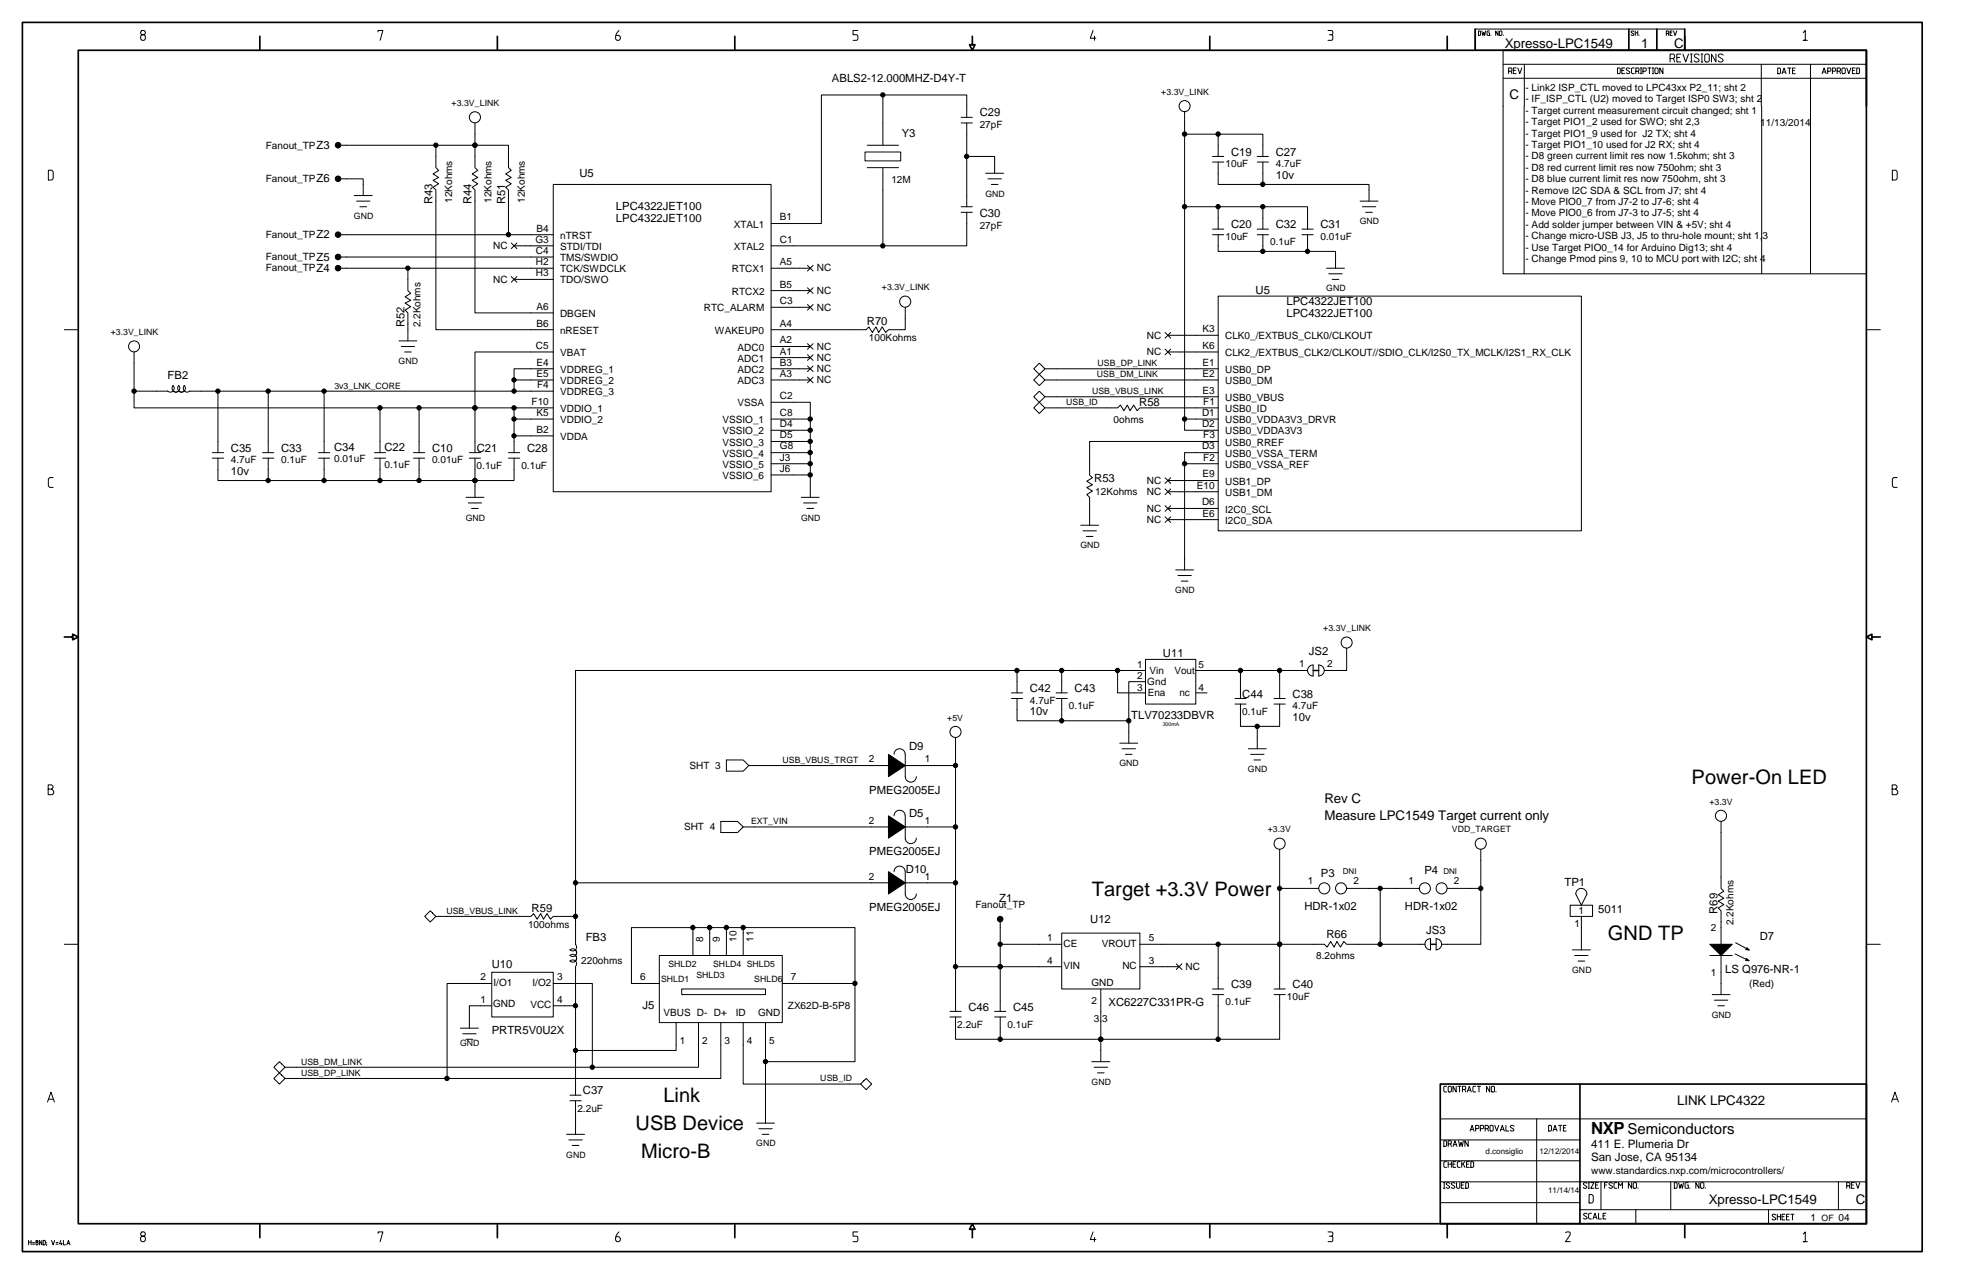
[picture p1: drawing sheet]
<svg xmlns="http://www.w3.org/2000/svg" width="432mm" height="279mm" viewBox="0 0 432 279" stroke-linecap="round" stroke-linejoin="round" font-family="sans-serif">
<g fill="none" stroke="#000" stroke-width=".22">
<path d="M31.1 6.7l-.3 .3v.3l.3 .3h.5l.3 .3v.6l-.3 .3h-.5l-.3-.3v-.6l.3-.3h.5l.3-.3v-.3l-.3-.3zM82.9 7v-.3h1.1l-.6 2.1M135.7 6.7a2.04 2.04 0 0 0-.7 1.8l.3 .3h.4l.3-.3v-.4l-.3-.3h-.6M188.1 6.7h-1v.9h.7l.3 .3-.1 .8-.9 .1M239.7 6.7l-.6 1.7h1.2M240 7.9v.9M291.2 6.7h.8a.55 .55 0 0 1 .2 .8l-.2 .1M291.5 7.6l.7 .1 .1 .8-.3 .3h-.8M324.2 6.8l.5 .1-.1 .9h-.4zM325 6.8l.2 1 .2-.7 .2 .7 .2-1M326.6 6.8h-.4l-.1 .1 .1 .9h.4v-.6h-.1M326.9 7.7v.1"/>
<path d="M328.5 6.8v1l-.5-1v1M329 6.8l.4 .1-.2 .9-.4-.2zM329.6 11v49h79.7M329.6 17.2h79.7M329.6 14.1h79.7M329.7 7.7v.1M330.8 15.6h.6l.2-.1v-.4l-.2-.2h-.6v1.3M331.4 15.6l.2 .6M331.9 15.5h.4M332.5 14.9h-.6v1.3h.6M332.8 14.9l.5 1.3 .4-1.3M334.3 14.1l-.1 45.9"/>
<path d="M354.7 14.9h.5l.1 .2v.9l-.1 .2h-.5zM355.7 15.5h.4M356.3 14.9h-.6v1.3h.6M357.4 15.1l-.5-.2-.3 .3 .7 .5v.3l-.4 .2-.3-.2M358.3 6.9l-.2-.1-.3 .1v.2l.5 .5-.2 .2-.4-.2M358.4 14.9h-.5l-.1 .2v.9l.1 .2h.5M358.6 7.2h.6M358.6 6.8v1M358.7 15.6h.6l.1-.1v-.4l-.1-.2h-.6v1.3M359.2 6.8v1M359.3 15.6l.1 .6M359.4 7.7v.1"/>
<path d="M359.7 16.2h.3M359.7 14.9h.3M359.9 14.9v1.3M360.3 15.6h.5l.2-.1v-.4l-.2-.2h-.5v1.3M361.4 14.9h.7M361.7 14.9v1.3M362.4 16.2h.2M362.4 14.9h.2M362.5 14.9v1.3M363.1 14.9h.4l.1 .2v.9l-.1 .2h-.4l-.2-.2v-.9zM364.7 14.9v1.3l-.7-1.3v1.3M365.4 7.3h.4v-.5h-.4v1"/>
<path d="M365.8 7.3l.2 .5M366.2 12.8h.8l.2-.2v-.5l-.2-.2h-.8v1.7M366.2 7.2h.4M366.7 6.8h-.5v1h.5M367 12.8l.2 .8M367 6.8l.3 1 .4-1M367.7 12.6h.6M368.6 11.9h-.9v1.7h.9M369.1 11.9l.6 1.7 .6-1.7M369.5 6.4h-46v4.6h46M370.7 13.6h.4M370.7 11.9h.4"/>
<path d="M370.9 11.9v1.7M372.6 12.1a.62 .62 0 0 0-1.1 .1l.1 .3 .9 .5v.5a.7 .7 0 0 1-1-.2M373 13.6h.4M373 11.9h.4M373.2 11.9v1.7M374.1 11.9h.5l.2 .2v1.2l-.2 .3h-.5l-.3-.3v-1.2zM376.3 11.9v1.7l-1-1.7v1.7M377.9 12.1a.62 .62 0 0 0-1.1 .1l1 .8 .1 .2-.1 .3a.68 .68 0 0 1-1-.2M386.2 14.1v9.2M389.8 14.9h.5l.2 .2v.9l-.2 .2h-.5zM390.8 16.2l.4-1.3 .5 1.3M391 15.8h.5"/>
<path d="M392 14.9h.7M392.4 14.9v1.3M393.1 15.5h.4M393.7 14.9h-.6v1.3h.6M395.5 7.2l.4-.5v2.1h-.4h.9M397 14.1v45.9M399.6 16.2l.4-1.3 .5 1.3M399.8 15.8h.5M400.8 15.6h.5l.2-.1v-.4l-.2-.2h-.5v1.3M401.8 15.6h.6l.1-.1v-.4l-.1-.2h-.6v1.3M402.9 15.6h.5l.2-.1v-.4l-.2-.2h-.5v1.3M403.4 15.6l.2 .6"/>
<path d="M404.1 14.9h.4l.2 .2v.9l-.2 .2h-.4l-.2-.2v-.9zM405 14.9l.4 1.3 .5-1.3M406.2 15.5h.5M406.8 14.9h-.6v1.3h.6M407.2 14.9h.4l.2 .2v.9l-.2 .2h-.4zM10.6 37.3h.8l.3 .4v1.5l-.3 .3h-.8zM74.8 31.9h36.7v4.9l.6 .6-1.2 .7 1.2 .8-1.2 .6 1.2 .8-1.2 .8 .6 .6v9.8M74.8 39.2h4.9v3.7M95.6 31.9v4.9l.6 .6-1.2 .7 1.2 .8-1.2 .6 1.2 .8-1.2 .8 .6 .6v30.6h25.7M104.2 27v9.8l.6 .6-1.3 .7 1.3 .8-1.3 .6 1.3 .8-1.3 .8 .7 .6v26.9h17.1M189.7 33.3h7.8v2h-7.8zM190.2 31.9h6.8"/>
<path d="M190.2 36.8h6.8M193.6 20.8v11.1M193.6 36.8v17.1M210.8 27h2.4M210.8 25.7h2.4M212 34.3h6.1v3.7M212 25.7v-4.9h-31.9v28.2h-11M212 27v18.3M216.2 38h3.9M216.7 39.2h2.9M259.8 29.4h17.1v4.9M259.8 24.5v69.9h7.3"/>
<path d="M265.9 35.5h2.5M265.9 34.3h2.5M267.1 35.5v4.9h33.1v3.7M267.1 29.4v4.9M275.7 35.5h2.5M275.7 34.3h2.5M276.9 35.5v4.9M386.3 23.3v36.7M415 37.3h.8l.3 .4v1.5l-.3 .3h-.8zM74.8 58.8h46.5M74.8 56.4h46.5M74.8 51.5h46.5"/>
<path d="M77.7 42.9h3.9M78.2 44.1h2.9M78.9 45.3h1.5M89.5 58.8v4.9l.6 .6-1.3 .8 1.3 .8-1.3 .6 1.3 .7-1.3 .8 .7 .6v6.2M112.1 53.3l1.2 1.2M112.7 53.9h8.6M113.3 53.3l-1.2 1.2M121.3 40.4h47.8v67.4h-47.8zM177.1 58.2l1.2 1.2M177.7 58.8h-8.6M178.3 58.2l-1.2 1.2M210.8 46.6h2.4"/>
<path d="M210.8 45.3h2.4M212 46.6v7.3h-42.9M217.4 40.4h1.5M259.8 45.3h26.9v4.9M265.9 51.5h2.5M265.9 50.2h2.5M267.1 51.5v3.6h25.8v3.7M267.1 45.3v4.9M275.7 51.5h2.5M275.7 50.2h2.5M276.9 45.3v4.9M276.9 51.5v3.6"/>
<path d="M285.5 51.5h2.5M285.5 50.2h2.5M286.7 51.5v3.6M290.9 58.8h3.9M298.3 44.1h3.9M298.8 45.3h2.9M299.5 46.6h1.5M14.1 72.3h3.1M29.4 77.2v12.3h91.9M87.5 74.8h3.9M88 76h2.9M88.7 77.2h1.5"/>
<path d="M112.1 60.7l1.2 1.2M112.7 61.3h8.6M113.3 60.7l-1.2 1.2M121.3 77.2h-17.1v22.1M169.1 76h8.6M177.1 77.8l1.2 1.2M177.1 75.4l1.2 1.2M177.1 66.8l1.2 1.2M177.1 63.1l1.2 1.2M177.7 78.4h-8.6M177.7 67.4h-8.6M177.7 63.7h-8.6"/>
<path d="M178.3 77.8l-1.2 1.2M178.3 75.4l-1.2 1.2M178.3 66.8l-1.2 1.2M178.3 63.1l-1.2 1.2M198.5 67.4v4.9h-3.7l-.6 .6-.7-1.2-.8 1.2-.6-1.2-.8 1.2-.8-1.2-.6 .6h-20.8M255.5 72.9l1.2 1.2M255.5 76.6l1.2 1.2M256.1 73.5h11M256.1 77.2h11M256.7 72.9l-1.2 1.2M256.7 76.6l-1.2 1.2M267.1 64.9h79.7v51.5h-79.7z"/>
<path d="M291.4 60h2.9M292.1 61.3h1.5M409.3 72.3h3M29.4 85.8h7.4M38 84.5a.85 .85 0 0 1 0 1.3 .85 .85 0 0 1-1.3-.1M38 84.5a.85 .85 0 0 0 0 1.2 .85 .85 0 0 0 1.2 0 .86 .86 0 0 0 1.2 .1 .86 .86 0 0 0 0-1.3 .86 .86 0 0 0 0 1.2 .86 .86 0 0 0 1.2 0M38 85.7a.85 .85 0 0 0 1.2 .1 .85 .85 0 0 0 0-1.3 .86 .86 0 0 0 0 1.2 .86 .86 0 0 0 1.2 0M41.7 85.8h79.6M46.6 99.3h2.4M47.8 85.8v13.5M57.6 99.3h2.4M58.8 85.8v13.5"/>
<path d="M69.9 99.3h2.4M71.1 85.8v13.5M82.1 99.3h2.5M83.3 89.5v9.8M90.7 99.3h2.4M91.9 89.5v9.8M102.9 99.3h2.5M111.5 99.3h2.5M112.7 89.5v9.8M112.7 91.9h8.6M112.7 83.3h8.6M112.7 95.6h8.6"/>
<path d="M121.3 80.9h-8.6v4.9M169.1 88.2h8.6v20.9M169.1 99.3h8.6M169.1 96.8h8.6M169.1 94.4h8.6M177.1 82.7l1.2 1.2M177.1 80.3l1.2 1.2M177.7 83.3h-8.6M177.7 80.9h-8.6M177.7 91.9h-8.6M178.3 82.7l-1.2 1.2M178.3 80.3l-1.2 1.2"/>
<path d="M226.7 80.9l1.2-1.2 1.3 1.2-1.3 1.2zM226.7 83.3l1.2-1.2 1.3 1.2-1.3 1.3zM226.7 87l1.2-1.2 1.3 1.2-1.3 1.2zM226.7 89.5l1.2-1.3 1.3 1.3-1.3 1.2zM229.2 89.5h15.9l.6-.7 .8 1.3 .7-1.3 .6 1.3 .8-1.3 .8 1.3 .6-.6h17.1M229.2 83.3h37.9M229.2 80.9h37.9M229.2 87h37.9M267.1 96.8h-28.1v7.4l.6 .6-1.3 .7 1.3 .8-1.3 .6 1.3 .8-1.3 .8 .7 .6v6.1M267.1 99.3h-7.3v25.7M267.1 91.9h-7.3M11.7 104.7h-.8l-.3 .4v1.5l.3 .3h.8"/>
<path d="M46.6 100.5h2.4M47.8 100.5v4.9h64.9v-4.9M57.6 100.5h2.4M58.8 100.5v4.9M69.8 100.5h2.5M71.1 100.5v4.9M82.1 100.5h2.5M83.3 100.5v4.9M90.7 100.5h2.4M91.9 100.5v4.9M102.2 109.1h3.9M102.7 110.3h2.9"/>
<path d="M102.9 100.5h2.5M103.4 111.5h1.5M104.2 100.5v8.6M111.5 100.5h2.5M169.1 104.2h8.6M169.1 101.7h8.6M175.7 109.1h3.9M176.2 110.3h3M177 111.5h1.4M237 115.2h3.9M237.5 116.4h2.9M238.2 117.6h1.5"/>
<path d="M255.5 110.9l1.2 1.2M255.5 113.3l1.2 1.3M255.5 104.8l1.2 1.2M255.5 107.2l1.2 1.3M256.1 111.5h11M256.1 114h11M256.7 110.9l-1.2 1.2M256.7 113.3l-1.2 1.3M256.7 104.8l-1.2 1.2M256.7 107.2l-1.2 1.3M259.8 101.7h7.3M267.1 105.4h-11"/>
<path d="M267.1 107.8h-11M416.1 104.7h-.8l-.3 .4v1.5l.3 .3h.8M257.8 125h3.9M258.3 126.2h3M259.1 127.4h1.4M221.8 153.2h2.5M221.8 152h2.5M223 153.2v4.9h24.5M223 147v5M231.6 153.2h2.5M231.6 152h2.5M232.8 147v5"/>
<path d="M232.8 153.2v4.9M245.1 147v5h6.1M251.2 144.6h11v9.8h-11zM251.2 147h-125v60.1a.86 .86 0 0 1 0 1.2 .86 .86 0 0 1-1.2 0M251.2 149.5h-3.7v13.5M262.2 147h24.5M262.2 152h2.5M270.8 154.4h2.5M270.8 153.2h2.5M272 154.4v4.9h8.6v-4.9M272 147v6.2M275.7 159.3v4.9"/>
<path d="M279.4 154.4h2.5M279.4 153.2h2.5M280.6 147v6.2M288 145.8a1.21 1.21 0 0 0-1.3 1.2 1.21 1.21 0 0 0 1.3 1.3M288 145.8v2.5M289.2 145.8a1.21 1.21 0 0 1 1.2 1.2 1.21 1.21 0 0 1-1.2 1.3zM295.3 142.2v4.8h-4.9M10.6 173.1h.7l.3-.4v-.3l-.3-.3h-.7v2.2h.9l.3-.3v-.5l-.5-.4M159.3 166.7h3.7l1.2 1.2-1.2 1.2h-3.7zM164.2 167.9h31.9M196.1 178.9a1.22 1.22 0 0 1 1.2-1.2 1.22 1.22 0 0 1 1.2 1.2M196.1 165.4a1.22 1.22 0 0 1 1.2-1.2 1.22 1.22 0 0 1 1.2 1.2"/>
<path d="M198.5 165.4v4.9a1.22 1.22 0 0 0 1.2 1.2 1.22 1.22 0 0 0 1.3-1.2M198.5 167.9h11M198.5 178.9v4.9M209.5 161.8v60M245.6 163h3.9M246.1 164.2h2.9M246.8 165.4h1.5M273.7 164.2h4M274.3 165.4h2.9M275 166.7h1.5M415 173.1h.7l.3-.4v-.3l-.3-.3h-.7v2.2h.9l.3-.3v-.5l-.5-.4M126.2 193.6h69.9"/>
<path d="M158.1 180.1h3.7l1.2 1.3-1.2 1.2h-3.7zM163 181.4h33.1M196.1 191.2a1.22 1.22 0 0 1 1.2-1.3 1.22 1.22 0 0 1 1.2 1.3v4.9a1.22 1.22 0 0 0 1.2 1.2 1.22 1.22 0 0 0 1.3-1.3M198.5 183.8a1.22 1.22 0 0 0 1.2 1.2 1.22 1.22 0 0 0 1.3-1.2M198.5 181.4h11M198.5 193.6h11M280.6 194.8h8.6M280.6 186.3v30.6M295.3 194.8h16M302.7 194.8v12.3M324.7 194.8v12.3h-8.5M324.7 186.3v8.5h-7.3"/>
<path d="M344.3 198.5h5v2.5h-5zM346.1 195.1a1.23 1.23 0 0 1 1.9 .9l-1.2 2.5-1.2-2.5v-.3zM377.4 180.1v14.7l.6 .7-1.2 .7 1.2 .8-1.2 .6 1.2 .8-1.2 .7 .6 .6v7.4M14.1 207.1h3.1M93.1 201l1.3-1.3 1.2 1.3-1.2 1.2zM95.6 201h20.8l.6-.6 .8 1.2 .8-1.2 .6 1.2 .8-1.2 .7 1.2 .6-.6h4.9M107.8 213.2h13.5v9.8h-13.5zM107.8 215.7h-9.8v20.8M121.3 215.7h8.6v18.4M125 208.3a.85 .85 0 0 1 1.2 0 .85 .85 0 0 1 0 1.2 .86 .86 0 0 1 0 1.2 .86 .86 0 0 1-1.2 .1 .85 .85 0 0 1 1.2 0 .85 .85 0 0 1 0 1.2M126.2 208.3a.85 .85 0 0 1 0 1.2 .85 .85 0 0 1-1.2 0 .86 .86 0 0 1 1.2 0 .86 .86 0 0 1 0 1.3M126.2 212v18.4h22.1v-6.1"/>
<path d="M144.6 209.6h27v14.7h-27zM144.6 215.7h-6.1v-12.3h49v29.4h-19.6M149.5 216.9h18.4v1.2h-18.4zM152 203.4v6.2M155.6 203.4v6.2M159.3 203.4v6.2M163 203.4v6.2M187.5 215.7h-15.9M219.4 207.1h13.4M219.4 202.2v19.6M232.8 204.6h17.2v12.3h-17.2zM232.8 212h-23.2"/>
<path d="M241.4 216.9v15.9M250 207.1h40.4l.6 .6 .8-1.2 .8 1.2 .6-1.2 .8 1.2 .7-1.2 .6 .6h17.2M250 212h8.6M258 211.4l1.2 1.2M259.2 211.4l-1.2 1.2M265.9 218.1h2.5M265.9 216.9h2.5M267.1 207.1v9.8M267.1 218.1v9.8M279.4 218.1h2.5M279.4 216.9h2.5M280.6 218.1v9.8h-71.1v-4.9"/>
<path d="M313.7 208.3a1.22 1.22 0 0 1-1.2-1.2 1.22 1.22 0 0 1 1.2-1.2v2.4M314.9 208.3a1.22 1.22 0 0 0 1.2-1.2 1.22 1.22 0 0 0-1.2-1.2v2.4M344.8 208.3h4M345.3 209.5h3M346.1 210.8h1.4M346.8 201v7.3M375 209.5h4.9M375.5 218.1h3.9M376 219.4h2.9M377.4 209.5v8.6M380.5 209.2l3 1.5M380.6 206.8l3 1.5h-.8l.3-.5 .5 .5"/>
<path d="M383 210.2l.6 .5h-.8zM383.1 208l.2 .2h-.3zM383.2 210.6h-.2l.1-.2 .2 .2M409.3 207.1h3M60 234.1l1.3-1.3 1.2 1.3-1.2 1.2zM60 236.5l1.3-1.2 1.2 1.2-1.2 1.2zM101 225.5h3.9M101.5 226.7h2.9M102.2 227.9h1.5M107.8 220.6h-4.9v4.9M121.3 220.6h4.9M126.2 230.4v9.8"/>
<path d="M153.2 224.3v9.8h-90.7M158.1 224.3v12.2h-95.6M163 224.3v13.4h25.7M167.9 224.3v22M189.4 237l.5-.5 1.3 1.2-1.3 1.3-1.2-1.3zM208.3 223h2.5M208.3 221.8h2.5M218.1 223h2.5M218.1 221.8h2.5M219.4 223v4.9M239.4 232.8h4M239.9 234.1h3"/>
<path d="M240.7 235.3h1.4M317.2 238.2h-.4l-.2 .2v.9l.2 .2h.4M317.8 238.2h.3l.2 .2v.9l-.2 .2h-.3l-.2-.2v-.9zM319.3 238.2v1.3l-.7-1.3v1.3M319.7 238.2h.7M320.1 238.2v1.3M320.7 238.9h.5l.2-.1v-.4l-.2-.2h-.5v1.3M321.2 238.9l.2 .6M321.8 239.5l.4-1.3 .4 1.3M321.9 239.1h.6M323.6 238.2h-.4l-.2 .2v.9l.2 .2h.4M324 238.2h.7"/>
<path d="M324.3 238.2v1.3M326.7 238.2v1.3l-.7-1.3v1.3M327.2 238.2h.4l.1 .2v.9l-.1 .2h-.4l-.2-.2v-.9zM328.1 239.4v.1M376.7 220.6h1.5M10.4 241.7l.8-2.2 .7 2.2M10.7 241.1h.9M124.2 248.8h4M124.8 250h2.9M125 240.2h2.4M125 241.4h2.4M125.5 251.2h1.5"/>
<path d="M126.2 241.4v7.4M165.9 246.3h3.9M166.4 247.5h3M167.2 248.8h1.4M315.8 245.4h93.5M315.8 254.6h30.7M315.8 250h30.7M315.8 259.2h93.5M316.6 259.4h.3M316.6 250.2h.5l.1 .1v.9l-.1 .2h-.5zM316.7 259.4v1.2M317.2 254.8h-.4l-.2 .1v.9l.2 .2h.4"/>
<path d="M317.6 255.3h.7M317.6 250.9h.5l.2-.2v-.4l-.2-.1h-.5v1.2M317.6 254.8v1.2M317.9 259.5l-.5-.1-.3 .2 .7 .6v.3l-.4 .1-.3-.2M318.1 250.9l.2 .5M318.3 254.8v1.2M318.6 255.3h.5M318.6 251.4l.5-1.2 .4 1.2M318.8 251h.5M319.1 259.5l-.6-.1-.2 .2 .7 .6v.3l-.5 .1-.2-.2M319.2 254.8h-.6v1.2h.6M319.4 259.4v1l.2 .2h.4l.1-.2v-1"/>
<path d="M319.8 250.2l.3 1.2 .3-.9 .3 .9 .2-1.2M320.2 254.8h-.4l-.2 .1v.9l.2 .2h.4M320.5 259.9h.4M320.5 254.8v1.2M320.8 255.2l.4 .8M321.1 259.4h-.6v1.2h.6M321.2 254.8l-.7 .7M321.4 259.4h.5l.1 .1v.9l-.1 .2h-.5zM321.6 255.3h.4M322 250.2v1.2l-.8-1.2v1.2M322.2 254.8h-.6v1.2h.6M322.4 248.1l.4-1.3 .5 1.3"/>
<path d="M322.6 254.8h.4l.2 .1v.9l-.2 .2h-.4zM322.6 247.7h.5M323.6 247.5h.5l.2-.1v-.4l-.2-.2h-.5v1.3M324.6 247.5h.6l.2-.1v-.4l-.2-.2h-.6v1.3M325.7 247.5h.5l.2-.1v-.4l-.2-.2h-.5v1.3M326.2 247.5l.2 .6M326.9 246.8h.4l.1 .2v.9l-.1 .2h-.4l-.2-.2v-.9zM327.8 246.8l.4 1.3 .5-1.3M329 248.1l.5-1.3 .4 1.3M329.2 247.7h.5M330.2 246.8v1.3h.7M332 247l-.3-.2-.4 .1v.3l.7 .6-.3 .3-.5-.2"/>
<path d="M337 245.4v23M339.6 246.8h.5l.1 .2v.9l-.1 .2h-.5zM340.6 248.1l.4-1.3 .5 1.3M340.7 247.7h.6M341.8 246.8h.7M342.2 246.8v1.3M342.9 247.4h.4M343.5 246.8h-.6v1.3h.6M348 259.5l-.3-.1-.4 .1v.3l.7 .5-.3 .3-.5-.2M348.3 259.4h.3M348.4 259.4v1.2M348.8 259.4h.8l-.8 1.2h.8"/>
<path d="M349.9 259.9h.5M350.5 259.4h-.6v1.2h.6M351.1 259.2v6.1M351.9 259.9h.4M352.5 259.4h-.6v1.2M353.6 259.5l-.5-.1-.3 .2 .8 .7a.45 .45 0 0 1-.3 .3 .45 .45 0 0 1-.5-.2M354.6 259.4h-.5l-.2 .1v.9l.2 .2h.5M357.8 259.4v1.2l-.7-1.2v1.2M358.3 259.4h.4l.2 .1v.9l-.2 .2h-.4l-.1-.2v-.9zM366.4 259.2v6.1M367.2 259.4h.4l.2 .1v.9l-.2 .2h-.4zM368.1 259.4l.3 1.2 .3-.9 .3 .9 .2-1.2"/>
<path d="M370.2 259.4h-.5l-.2 .1v.9l.2 .2h.5v-.7h-.2M372.6 259.4v1.2l-.7-1.2v1.2M373.1 259.4h.4l.2 .1v.9l-.2 .2h-.4l-.2-.2v-.9zM403.2 259.2v6.1M406 259.9h.4M406.6 259.4h-.6v1.2h.6M407 259.4l.4 1.2 .5-1.2M414.8 241.7l.8-2.2 .7 2.2M415.1 241.1h.9M6.3 272v1M6.3 272.4h.5M6.8 272v1"/>
<path d="M7.1 272.9h.5M7.1 272.5h.5M8 272l-.1 .3 .4 .3-.1 .4h-.2l-.1-.4 .3-.2 .1-.2zM9.2 272v1l-.5-1v1M9.5 272l.4 .2-.1 .8h-.3zM10.2 272.9v.2M10.2 272.5v.1M11.3 272l.3 1 .4-1M12.3 272.9h.4M12.3 272.5h.4M13.3 272l-.2 .8h.5M13.5 272.6v.4"/>
<path d="M13.9 272v1h.5M14.6 273l.4-1 .3 1M14.8 272.7h.4M31.1 270.2l-.3 .3v.3l.3 .3h.5l.3 .3v.6l-.3 .3h-.5l-.3-.3v-.6l.3-.3h.5l.3-.3v-.3l-.3-.3zM82.9 270.5v-.3h1.1l-.6 2.1M135.7 270.2a2.03 2.03 0 0 0-.7 1.8l.3 .3h.4l.3-.3v-.4l-.3-.4h-.6M188.1 270.2h-1v.9h.7l.3 .3-.1 .8-.9 .1M239.7 270.2l-.6 1.6h1.2M240 271.4v.9M291.2 270.2h.8a.5 .5 0 0 1 .3 .4 .5 .5 0 0 1-.3 .5M291.5 271.1l.7 .1 .1 .8-.3 .3h-.8M315.8 263.8h30.7"/>
<path d="M316.6 260.6h.3M343.3 270.3l.8-.1 .2 .1 .1 .2v.3l-1.1 1.5h1.1M346.5 265.3h62.8M348.1 266.3l-.1-.1a.43 .43 0 0 0-.7 .2l.8 .7a.45 .45 0 0 1-.8 0M348.3 260.6h.3M348.5 262h.6l.3 .3v1.2l-.3 .3h-.6zM349 266.1h-.4l-.2 .2v.8l.2 .2h.4M349.3 267.3l.5-1.2 .4 1.2M349.5 267h.6M350.6 266.1v1.2h.6M351.6 266.6h.4M352.2 266.1h-.6v1.2h.6"/>
<path d="M354.9 260.6v-1.2l.5 .7 .4-.7v1.2M358.7 265.3v3.1M359.2 260.5v.1M370.6 260.5v.1M374 260.5v.1M387.8 265.3v3.1M389.4 266.5l-.5-.2-.3 .3 .7 .5v.3a.47 .47 0 0 1-.7-.1M389.8 266.3v1.2M389.8 266.8h.7M390.5 266.3v1.2M390.8 266.8h.4M391.4 266.3h-.6v1.2h.6"/>
<path d="M391.8 266.8h.4M392.4 266.3h-.6v1.2h.6M392.7 266.3h.7M393.1 266.3v1.2M395.5 270.6l.4-.4v2.1h-.4h.9M405 260.1h.5l.2-.2v-.4l-.2-.1h-.5v1.2M405.5 260.1l.2 .5"/>
<circle cx="104.1" cy="25.7" r="1.22"/>
<circle cx="259.8" cy="23.3" r="1.21"/>
<circle cx="29.4" cy="76" r="1.21"/>
<circle cx="198.5" cy="66.2" r="1.22"/>
<circle cx="295.3" cy="140.9" r="1.21"/>
<circle cx="209.5" cy="160.5" r="1.22"/>
<circle cx="377.4" cy="178.9" r="1.22"/>
<circle cx="280.6" cy="185" r="1.22"/>
<circle cx="290.4" cy="194.8" r="1.22"/>
<circle cx="294.1" cy="194.8" r="1.21"/>
<circle cx="312.5" cy="194.8" r="1.22"/>
<circle cx="316.1" cy="194.8" r="1.21"/>
<circle cx="324.7" cy="185" r="1.22"/>
</g>
<g fill="#000" stroke="#000" stroke-width=".22">
<path d="M194.8 178.9l3.7 2.5-3.7 2.4z" fill-rule="evenodd"/>
<path d="M194.8 165.4l3.7 2.5-3.7 2.4z" fill-rule="evenodd"/>
<path d="M194.8 191.2l3.7 2.4-3.7 2.5z" fill-rule="evenodd"/>
<path d="M375 207.1h4.9l-2.5 2.4z" fill-rule="evenodd"/>
<circle cx="74.1" cy="39.2" r=".61"/>
<circle cx="74.1" cy="31.8" r=".61"/>
<circle cx="95.6" cy="31.8" r=".48"/>
<circle cx="104.2" cy="31.8" r=".48"/>
<circle cx="193.6" cy="20.8" r=".48"/>
<circle cx="212" cy="34.3" r=".48"/>
<circle cx="259.8" cy="29.4" r=".49"/>
<circle cx="267.1" cy="29.4" r=".48"/>
<circle cx="74.1" cy="56.4" r=".61"/>
<circle cx="74.1" cy="51.5" r=".61"/>
<circle cx="74.1" cy="58.8" r=".61"/>
<circle cx="89.4" cy="58.8" r=".48"/>
<circle cx="111.5" cy="51.5" r=".49"/>
<circle cx="193.6" cy="53.9" r=".48"/>
<circle cx="259.8" cy="45.3" r=".48"/>
<circle cx="267.1" cy="45.3" r=".48"/>
<circle cx="276.9" cy="40.4" r=".48"/>
<circle cx="276.9" cy="45.3" r=".48"/>
<circle cx="276.9" cy="55.1" r=".48"/>
<circle cx="286.7" cy="55.1" r=".48"/>
<circle cx="29.4" cy="85.8" r=".48"/>
<circle cx="47.8" cy="85.8" r=".48"/>
<circle cx="58.8" cy="85.8" r=".48"/>
<circle cx="71.1" cy="85.8" r=".48"/>
<circle cx="83.3" cy="89.4" r=".48"/>
<circle cx="91.9" cy="89.4" r=".48"/>
<circle cx="104.1" cy="89.4" r=".48"/>
<circle cx="112.7" cy="89.4" r=".48"/>
<circle cx="112.7" cy="91.9" r=".48"/>
<circle cx="112.7" cy="85.8" r=".48"/>
<circle cx="112.7" cy="83.3" r=".48"/>
<circle cx="112.7" cy="95.6" r=".48"/>
<circle cx="177.7" cy="99.2" r=".49"/>
<circle cx="177.7" cy="96.8" r=".48"/>
<circle cx="177.7" cy="94.3" r=".48"/>
<circle cx="177.7" cy="91.9" r=".48"/>
<circle cx="259.8" cy="91.9" r=".48"/>
<circle cx="58.8" cy="105.4" r=".48"/>
<circle cx="71.1" cy="105.4" r=".48"/>
<circle cx="83.3" cy="105.4" r=".48"/>
<circle cx="91.9" cy="105.4" r=".48"/>
<circle cx="104.2" cy="105.4" r=".48"/>
<circle cx="177.7" cy="101.7" r=".48"/>
<circle cx="177.7" cy="104.1" r=".48"/>
<circle cx="259.8" cy="101.7" r=".48"/>
<circle cx="223" cy="147" r=".48"/>
<circle cx="232.8" cy="158.1" r=".48"/>
<circle cx="232.8" cy="147" r=".48"/>
<circle cx="245.1" cy="147" r=".48"/>
<circle cx="247.5" cy="158.1" r=".49"/>
<circle cx="272" cy="147" r=".49"/>
<circle cx="275.7" cy="159.3" r=".48"/>
<circle cx="280.6" cy="147" r=".48"/>
<circle cx="209.5" cy="167.9" r=".48"/>
<circle cx="126.2" cy="193.6" r=".48"/>
<circle cx="209.5" cy="193.6" r=".48"/>
<circle cx="209.5" cy="181.4" r=".48"/>
<circle cx="280.6" cy="194.8" r=".48"/>
<circle cx="302.7" cy="194.8" r=".48"/>
<circle cx="324.7" cy="194.8" r=".48"/>
<circle cx="126.2" cy="201" r=".48"/>
<circle cx="151.9" cy="203.4" r=".48"/>
<circle cx="155.6" cy="203.4" r=".49"/>
<circle cx="159.3" cy="203.4" r=".48"/>
<circle cx="163" cy="203.4" r=".48"/>
<circle cx="187.5" cy="215.7" r=".48"/>
<circle cx="209.5" cy="212" r=".48"/>
<circle cx="219.3" cy="201.6" r=".61"/>
<circle cx="219.3" cy="207.1" r=".48"/>
<circle cx="219.3" cy="212" r=".48"/>
<circle cx="267.1" cy="207.1" r=".48"/>
<circle cx="280.6" cy="207.1" r=".48"/>
<circle cx="302.7" cy="207.1" r=".48"/>
<circle cx="98" cy="236.5" r=".48"/>
<circle cx="126.2" cy="230.4" r=".48"/>
<circle cx="126.2" cy="220.6" r=".48"/>
<circle cx="129.9" cy="234" r=".48"/>
<circle cx="167.9" cy="232.8" r=".48"/>
<circle cx="219.3" cy="227.9" r=".48"/>
<circle cx="241.4" cy="227.9" r=".48"/>
<circle cx="267.1" cy="227.9" r=".48"/>
</g>
<g fill="none" stroke="#000" stroke-width=".37">
<path d="M4.9 4.9h416.6v269.6h-416.6zM17.2 11h392.1v257.4h-392.1zM57 8v3M109.1 8v3M161.1 8v3M213.2 8v1.8h-.6l.6 1.2 .6-1.2h-.6M265.3 8v3M317.4 8v3M323.5 6.4v4.6M329.6 11h79.7v12.3M357.2 6.4v4.6M363.3 6.4v4.6"/>
<path d="M369.5 6.4v4.6M14.1 139.7h1.8v.6l1.3-.6-1.3-.6v.6M410.5 139.7v.6l-1.2-.6 1.2-.6v.6h1.8M315.8 237.7h93.5v30.7h-93.5zM346.5 237.7v30.7M57 268.4v3M109.1 268.4v3M161.1 268.4v3M213.2 269.6h-.6l.6-1.2 .6 1.2h-.6v1.8M265.3 268.4v3M317.4 268.4v3M369.5 268.4v3"/>
</g>
<path d="M288 147h1.2M313.7 207.1h1.2" fill="none" stroke="#000" stroke-width=".32"/>
<g font-size="4.4">
<text x="371" y="171.9">Power-On LED</text>
<text x="239.4" y="196.4">Target +3.3V Power</text>
<text x="352.6" y="206.2">GND TP</text>
<text x="145.5" y="241.7">Link</text>
<text x="139.4" y="247.9">USB Device</text>
<text x="140.6" y="254">Micro-B</text>
</g>
<text font-size="3.7" x="348.9" y="248.7">NXP</text>
<text font-size="3.3" x="356.9" y="248.8">Semiconductors</text>
<g font-size="2.9">
<text x="330" y="10.5">Xpresso-LPC1549</text>
<text x="359.9" y="10.5">1</text>
<text x="367.1" y="10.5">C</text>
<text x="331.1" y="21.8">C</text>
<text x="290.4" y="176.2">Rev C</text>
<text x="290.4" y="179.9">Measure LPC1549 Target current only</text>
<text x="367.8" y="242.4">LINK LPC4322</text>
<text x="374.7" y="264.1">Xpresso-LPC1549</text>
<text x="407" y="264.1">C</text>
</g>
<g font-size="2.5">
<text x="182.5" y="18">ABLS2-12.000MHZ-D4Y-T</text>
<text x="197.8" y="30">Y3</text>
<text x="214.8" y="25.5">C29</text>
<text x="270" y="34.1">C19</text>
<text x="279.8" y="34.1">C27</text>
<text x="127.1" y="38.8">U5</text>
<text x="279.8" y="39.2">10v</text>
<text x="94.8" y="44.8" transform="rotate(-90 94.8 44.8)">R43</text>
<text x="103.4" y="44.8" transform="rotate(-90 103.4 44.8)">R44</text>
<text x="110.8" y="44.8" transform="rotate(-90 110.8 44.8)">R51</text>
<text x="135.1" y="46.1">LPC4322JET100</text>
<text x="214.8" y="47.6">C30</text>
<text x="135.1" y="48.6">LPC4322JET100</text>
<text x="270" y="50.1">C20</text>
<text x="279.8" y="50.1">C32</text>
<text x="289.6" y="50.1">C31</text>
<text x="275.4" y="64.5">U5</text>
<text x="88.7" y="71.8" transform="rotate(-90 88.7 71.8)">R52</text>
<text x="190.1" y="71.3">R70</text>
<text x="282.1" y="69.4">LPC4322JET100</text>
<text x="282.1" y="67">LPC4322JET100</text>
<text x="36.8" y="83.1">FB2</text>
<text x="249.8" y="89">R58</text>
<text x="50.6" y="99.1">C35</text>
<text x="61.7" y="99.1">C33</text>
<text x="73.3" y="98.9">C34</text>
<text x="84.3" y="98.9">C22</text>
<text x="94.7" y="99.1">C10</text>
<text x="104.6" y="99.1">C21</text>
<text x="115.6" y="99.1">C28</text>
<text x="50.6" y="104.1">10v</text>
<text x="240" y="105.8">R53</text>
<text x="287" y="143.7">JS2</text>
<text x="255" y="144.2">U11</text>
<text x="225.9" y="151.8">C42</text>
<text x="235.7" y="151.8">C43</text>
<text x="272.4" y="153">C44</text>
<text x="283.5" y="153">C38</text>
<text x="225.9" y="156.8">10v</text>
<text x="248.1" y="157.6">TLV70233DBVR</text>
<text x="283.5" y="158.1">10v</text>
<text x="199.4" y="164.5">D9</text>
<text x="190.6" y="174.1">PMEG2005EJ</text>
<text x="199.4" y="179.2">D5</text>
<text x="190.6" y="187.6">PMEG2005EJ</text>
<text x="198.7" y="191.5">D10</text>
<text x="312.4" y="191.6">P4</text>
<text x="219.1" y="197.9">Z1</text>
<text x="289.7" y="192.3">P3</text>
<text x="343.1" y="194.2">TP1</text>
<text x="116.6" y="200">R59</text>
<text x="190.6" y="199.8">PMEG2005EJ</text>
<text x="239.1" y="202.5">U12</text>
<text x="286" y="199.6">HDR-1x02</text>
<text x="308.1" y="199.6">HDR-1x02</text>
<text x="350.5" y="200.3">5011</text>
<text x="376.7" y="200.4" transform="rotate(-90 376.7 200.4)">R69</text>
<text x="128.4" y="206.3">FB3</text>
<text x="290.9" y="205.7">R66</text>
<text x="312.8" y="204.9">JS3</text>
<text x="385.9" y="206.1">D7</text>
<text x="107.8" y="212.3">U10</text>
<text x="378.4" y="213.4">LS Q976-NR-1</text>
<text x="140.9" y="221.4">J5</text>
<text x="212.4" y="221.6">C46</text>
<text x="222.2" y="221.6">C45</text>
<text x="243.1" y="220.6">XC6227C331PR-G</text>
<text x="270" y="216.7">C39</text>
<text x="283.5" y="216.7">C40</text>
<text x="107.8" y="226.8">PRTR5V0U2X</text>
<text x="127.8" y="240">C37</text>
<text x="348.9" y="251.8">411 E. Plumeria Dr</text>
<text x="348.9" y="254.7">San Jose, CA 95134</text>
</g>
<g font-size="2.2">
<text x="334.5" y="20">- Link2 ISP_CTL moved to LPC43xx P2_11; sht 2</text>
<text x="334.5" y="22.5">- IF_ISP_CTL (U2) moved to Target ISP0 SW3; sht 2</text>
<text x="214.8" y="28.1">27pF</text>
<text x="334.5" y="25">- Target current measurement circuit changed; sht 1</text>
<text x="334.5" y="27.5">- Target PIO1_2 used for SWO; sht 2,3</text>
<text x="334.5" y="29.9">- Target PIO1_9 used for J2 TX; sht 4</text>
<text x="386" y="27.7">11/13/2014</text>
<text x="58.3" y="32.6">Fanout_TPZ3</text>
<text x="334.5" y="32.4">- Target PIO1_10 used for J2 RX; sht 4</text>
<text x="334.5" y="35">- D8 green current limit res now 1.5kohm; sht 3</text>
<text x="58.3" y="39.9">Fanout_TPZ6</text>
<text x="195.5" y="40.1">12M</text>
<text x="268.8" y="36.7">10uF</text>
<text x="279.8" y="36.7">4.7uF</text>
<text x="334.5" y="37.5">- D8 red current limit res now 750ohm; sht 3</text>
<text x="334.5" y="40">- D8 blue current limit res now 750ohm, sht 3</text>
<text x="99.2" y="44.5" transform="rotate(-90 99.2 44.5)">12Kohms</text>
<text x="107.8" y="44.5" transform="rotate(-90 107.8 44.5)">12Kohms</text>
<text x="115.1" y="44.5" transform="rotate(-90 115.1 44.5)">12Kohms</text>
<text x="334.5" y="42.5">- Remove I2C SDA &amp; SCL from J7; sht 4</text>
<text x="334.5" y="45">- Move PIO0_7 from J7-2 to J7-6; sht 4</text>
<text x="334.5" y="47.5">- Move PIO0_6 from J7-3 to J7-5; sht 4</text>
<text x="58.3" y="52.2">Fanout_TPZ2</text>
<text x="117.4" y="53.2">G3</text>
<text x="117.6" y="50.8">B4</text>
<text x="122.8" y="52.4">nTRST</text>
<text x="160.9" y="49.9">XTAL1</text>
<text x="171" y="53.2">C1</text>
<text x="171" y="48.3">B1</text>
<text x="214.8" y="50.1">27pF</text>
<text x="268.8" y="52.6">10uF</text>
<text x="278.5" y="53.8">0.1uF</text>
<text x="289.6" y="52.6">0.01uF</text>
<text x="334.5" y="50">- Add solder jumper between VIN &amp; +5V; sht 4</text>
<text x="334.5" y="52.4">- Change micro-USB J3, J5 to thru-hole mount; sht 1,3</text>
<text x="58.3" y="59.5">Fanout_TPZ4</text>
<text x="58.3" y="57.1">Fanout_TPZ5</text>
<text x="108.2" y="54.6">NC</text>
<text x="117.5" y="55.7">C4</text>
<text x="117.5" y="58.1">H2</text>
<text x="122.8" y="54.8">STDI/TDI</text>
<text x="122.8" y="57.3">TMS/SWDIO</text>
<text x="122.8" y="59.7">TCK/SWDCLK</text>
<text x="160.5" y="59.7">RTCX1</text>
<text x="160.9" y="54.8">XTAL2</text>
<text x="171" y="58.1">A5</text>
<text x="179.1" y="59.5">NC</text>
<text x="334.5" y="54.9">- Use Target PIO0_14 for Arduino Dig13; sht 4</text>
<text x="334.5" y="57.5">- Change Pmod pins 9, 10 to MCU port with I2C; sht 4</text>
<text x="108.2" y="62">NC</text>
<text x="117.5" y="60.6">H3</text>
<text x="122.8" y="62.2">TDO/SWO</text>
<text x="160.5" y="64.6">RTCX2</text>
<text x="171" y="63.1">B5</text>
<text x="179.1" y="64.5">NC</text>
<text x="92.2" y="71.8" transform="rotate(-90 92.2 71.8)">2.2Kohms</text>
<text x="117.6" y="71.6">B6</text>
<text x="117.6" y="67.9">A6</text>
<text x="122.8" y="69.5">DBGEN</text>
<text x="154.3" y="68.3">RTC_ALARM</text>
<text x="171" y="71.6">A4</text>
<text x="171" y="66.7">C3</text>
<text x="179.1" y="68.1">NC</text>
<text x="117.5" y="76.5">C5</text>
<text x="122.8" y="73.2">nRESET</text>
<text x="156.8" y="73.2">WAKEUP0</text>
<text x="161.8" y="76.9">ADC0</text>
<text x="171" y="77.7">A1</text>
<text x="171" y="75.3">A2</text>
<text x="179.1" y="76.7">NC</text>
<text x="190.5" y="74.9">100Kohms</text>
<text x="251.5" y="74.3">NC</text>
<text x="251.5" y="77.9">NC</text>
<text x="263.7" y="76.5">K6</text>
<text x="263.7" y="72.9">K3</text>
<text x="268.7" y="74.4">CLK0_/EXTBUS_CLK0/CLKOUT</text>
<text x="117.6" y="80.2">E4</text>
<text x="117.6" y="82.7">E5</text>
<text x="122.8" y="81.8">VDDREG_1</text>
<text x="122.8" y="78.1">VBAT</text>
<text x="161.8" y="79.3">ADC1</text>
<text x="161.8" y="81.8">ADC2</text>
<text x="171" y="82.7">A3</text>
<text x="171" y="80.2">B3</text>
<text x="179.1" y="81.6">NC</text>
<text x="179.1" y="79.1">NC</text>
<text x="263.7" y="80.2">E1</text>
<text x="263.7" y="82.7">E2</text>
<text x="268.7" y="78.1">CLK2_/EXTBUS_CLK2/CLKOUT//SDIO_CLK/I2S0_TX_MCLK/I2S1_RX_CLK</text>
<text x="268.7" y="81.8">USB0_DP</text>
<text x="116.6" y="88.8">F10</text>
<text x="117.8" y="85.1">F4</text>
<text x="122.8" y="84.2">VDDREG_2</text>
<text x="122.8" y="86.7">VDDREG_3</text>
<text x="161.7" y="89.1">VSSA</text>
<text x="161.8" y="84.2">ADC3</text>
<text x="171" y="87.5">C2</text>
<text x="179.1" y="84.1">NC</text>
<text x="263.7" y="86.3">E3</text>
<text x="263.9" y="88.8">F1</text>
<text x="268.7" y="84.2">USB0_DM</text>
<text x="268.7" y="87.9">USB0_VBUS</text>
<text x="117.6" y="94.9">B2</text>
<text x="117.6" y="91.2">K5</text>
<text x="122.8" y="90.3">VDDIO_1</text>
<text x="122.8" y="92.8">VDDIO_2</text>
<text x="158.4" y="95.2">VSSIO_2</text>
<text x="158.4" y="92.8">VSSIO_1</text>
<text x="171" y="91.2">C8</text>
<text x="171" y="93.7">D4</text>
<text x="244.2" y="92.8">0ohms</text>
<text x="263.6" y="91.2">D1</text>
<text x="263.6" y="93.7">D2</text>
<text x="268.7" y="92.8">USB0_VDDA3V3_DRVR</text>
<text x="268.7" y="95.3">USB0_VDDA3V3</text>
<text x="268.7" y="90.3">USB0_ID</text>
<text x="50.6" y="101.6">4.7uF</text>
<text x="61.7" y="101.6">0.1uF</text>
<text x="73.3" y="101.3">0.01uF</text>
<text x="94.7" y="101.6">0.01uF</text>
<text x="122.8" y="96.5">VDDA</text>
<text x="158.4" y="97.7">VSSIO_3</text>
<text x="158.4" y="100.2">VSSIO_4</text>
<text x="171" y="96.1">D5</text>
<text x="171" y="98.6">G8</text>
<text x="171" y="101">J3</text>
<text x="263.6" y="98.6">D3</text>
<text x="263.9" y="96.1">F3</text>
<text x="263.9" y="101">F2</text>
<text x="268.7" y="97.7">USB0_RREF</text>
<text x="268.7" y="100.2">USB0_VSSA_TERM</text>
<text x="84.3" y="102.5">0.1uF</text>
<text x="104.5" y="102.8">0.1uF</text>
<text x="114.3" y="102.8">0.1uF</text>
<text x="158.4" y="102.6">VSSIO_5</text>
<text x="158.4" y="105.1">VSSIO_6</text>
<text x="171" y="103.5">J6</text>
<text x="251.5" y="106.1">NC</text>
<text x="262.5" y="107.2">E10</text>
<text x="263.7" y="104.7">E9</text>
<text x="268.7" y="102.6">USB0_VSSA_REF</text>
<text x="268.7" y="106.3">USB1_DP</text>
<text x="240.2" y="108.6">12Kohms</text>
<text x="251.5" y="112.2">NC</text>
<text x="251.5" y="108.6">NC</text>
<text x="263.6" y="110.8">D6</text>
<text x="263.7" y="113.3">E6</text>
<text x="268.7" y="108.7">USB1_DM</text>
<text x="268.7" y="112.4">I2C0_SCL</text>
<text x="251.5" y="114.7">NC</text>
<text x="268.7" y="114.9">I2C0_SDA</text>
<text x="249.4" y="146.5">1</text>
<text x="249.4" y="149">2</text>
<text x="252.1" y="147.8">Vin</text>
<text x="257.5" y="147.8">Vout</text>
<text x="262.8" y="146.5">5</text>
<text x="284.9" y="146.4">1</text>
<text x="291" y="146.4">2</text>
<text x="225.9" y="154.3">4.7uF</text>
<text x="234.4" y="155.5">0.1uF</text>
<text x="249.4" y="151.4">3</text>
<text x="251.6" y="150.2">Gnd</text>
<text x="251.7" y="152.7">Ena</text>
<text x="258.6" y="152.7">nc</text>
<text x="262.8" y="151.4">4</text>
<text x="283.5" y="155.5">4.7uF</text>
<text x="272.4" y="156.7">0.1uF</text>
<text x="190.5" y="167.2">2</text>
<text x="202.8" y="167.2">1</text>
<text x="151.2" y="168.6">SHT 3</text>
<text x="150" y="182.1">SHT 4</text>
<text x="190.5" y="180.7">2</text>
<text x="202.8" y="180.7">1</text>
<text x="190.5" y="192.9">2</text>
<text x="202.8" y="192.9">1</text>
<text x="286.8" y="193.8">1</text>
<text x="296.8" y="193.8">2</text>
<text x="308.9" y="193.8">1</text>
<text x="318.9" y="193.8">2</text>
<text x="115.8" y="203.5">100ohms</text>
<text x="213.9" y="199.2">Fanout_TP</text>
<text x="345.3" y="203.4">1</text>
<text x="346.2" y="200.5">1</text>
<text x="380.2" y="202.9" transform="rotate(-90 380.2 202.9)">2.2Kohms</text>
<text x="154.2" y="206.5" transform="rotate(-90 154.2 206.5)">8</text>
<text x="157.9" y="206.5" transform="rotate(-90 157.9 206.5)">9</text>
<text x="161.5" y="206.5" transform="rotate(-90 161.5 206.5)">10</text>
<text x="165.2" y="206.5" transform="rotate(-90 165.2 206.5)">11</text>
<text x="229.6" y="206.4">1</text>
<text x="233.2" y="207.6">CE</text>
<text x="241.6" y="207.6">VROUT</text>
<text x="252" y="206.4">5</text>
<text x="375.2" y="204.2">2</text>
<text x="105.4" y="215">2</text>
<text x="122.2" y="215">3</text>
<text x="127.4" y="211.5">220ohms</text>
<text x="140.4" y="214.9">6</text>
<text x="173.4" y="214.9">7</text>
<text x="229.6" y="211.3">4</text>
<text x="233.2" y="212.6">VIN</text>
<text x="246.1" y="212.6">NC</text>
<text x="252" y="211.3">3</text>
<text x="260" y="212.7">NC</text>
<text x="288.6" y="210.3">8.2ohms</text>
<text x="375.2" y="214">1</text>
<text x="105.4" y="219.9">1</text>
<text x="108.1" y="220.9">GND</text>
<text x="108.2" y="216.2">I/O1</text>
<text x="116.3" y="221.1">VCC</text>
<text x="116.8" y="216.2">I/O2</text>
<text x="122.2" y="219.9">4</text>
<text x="172.8" y="221.3">ZX62D-B-5P8</text>
<text x="239.4" y="216.2">GND</text>
<text x="239.4" y="220.2">2</text>
<text x="268.7" y="220.5">0.1uF</text>
<text x="282.2" y="219.3">10uF</text>
<text x="383.6" y="216.4">(Red)</text>
<text x="145.5" y="222.9">VBUS D- D+</text>
<text x="161.4" y="222.8">ID</text>
<text x="166.3" y="222.8">GND</text>
<text x="209.9" y="225.4">2.2uF</text>
<text x="220.9" y="225.4">0.1uF</text>
<text x="239.9" y="224.1">3.3</text>
<text x="149.1" y="228.9">1</text>
<text x="154" y="228.9">2</text>
<text x="158.9" y="228.9">3</text>
<text x="163.8" y="228.9">4</text>
<text x="168.7" y="228.9">5</text>
<text x="126.6" y="243.8">2.2uF</text>
<text x="348.9" y="257.5">www.standardics.nxp.com/microcontrollers/</text>
<text x="397" y="267.7">1</text>
<text x="403.2" y="267.7">04</text>
</g>
<g font-size="1.9">
<text x="99" y="23.3">+3.3V_LINK</text>
<text x="254.7" y="20.8">+3.3V_LINK</text>
<text x="77.6" y="48">GND</text>
<text x="216.1" y="43.1">GND</text>
<text x="298.2" y="49.2">GND</text>
<text x="193.4" y="63.7">+3.3V_LINK</text>
<text x="290.9" y="63.9">GND</text>
<text x="24.3" y="73.5">+3.3V_LINK</text>
<text x="87.4" y="79.8">GND</text>
<text x="240.6" y="82.8">USB_DM_LINK</text>
<text x="240.7" y="80.3">USB_DP_LINK</text>
<text x="73.3" y="85.2">3v3_LNK_CORE</text>
<text x="233.8" y="88.9">USB_ID</text>
<text x="239.5" y="86.4">USB_VBUS_LINK</text>
<text x="102.1" y="114.2">GND</text>
<text x="175.7" y="114.2">GND</text>
<text x="236.9" y="120.3">GND</text>
<text x="257.7" y="130.1">GND</text>
<text x="290.2" y="138.5">+3.3V_LINK</text>
<text x="207.7" y="158.1">+5V</text>
<text x="171.6" y="167.3">USB_VBUS_TRGT</text>
<text x="245.5" y="168.1">GND</text>
<text x="273.7" y="169.3">GND</text>
<text x="374.9" y="176.4">+3.3V</text>
<text x="164.7" y="180.8">EXT_VIN</text>
<text x="278" y="182.6">+3.3V</text>
<text x="318.4" y="182.6">VDD_TARGET</text>
<text x="97.9" y="200.4">USB_VBUS_LINK</text>
<text x="145" y="215.3">SHLD1</text>
<text x="146.6" y="212.1">SHLD2</text>
<text x="152.7" y="214.5">SHLD3</text>
<text x="156.4" y="212.1">SHLD4 SHLD5</text>
<text x="165.4" y="215.3">SHLD6</text>
<text x="344.8" y="213.4">GND</text>
<text x="375.4" y="223.2">GND</text>
<text x="66" y="233.5">USB_DM_LINK</text>
<text x="100.9" y="229.4">GND</text>
<text x="66" y="235.9">USB_DP_LINK</text>
<text x="179.9" y="237.2">USB_ID</text>
<text x="239.4" y="237.9">GND</text>
<text x="165.8" y="251.4">GND</text>
<text x="124.2" y="253.9">GND</text>
<text x="399.5" y="267.7">OF</text>
</g>
<g font-size="1.8">
<text x="294.5" y="191.6">DNI</text>
<text x="316.5" y="191.6">DNI</text>
<text x="325.8" y="253">d.consiglio</text>
<text x="337.6" y="253">12/12/2014</text>
<text x="339.5" y="261.6">11/14/14</text>
</g>
<text font-size="1.2" x="255" y="159.3">300mA</text>
</svg>
